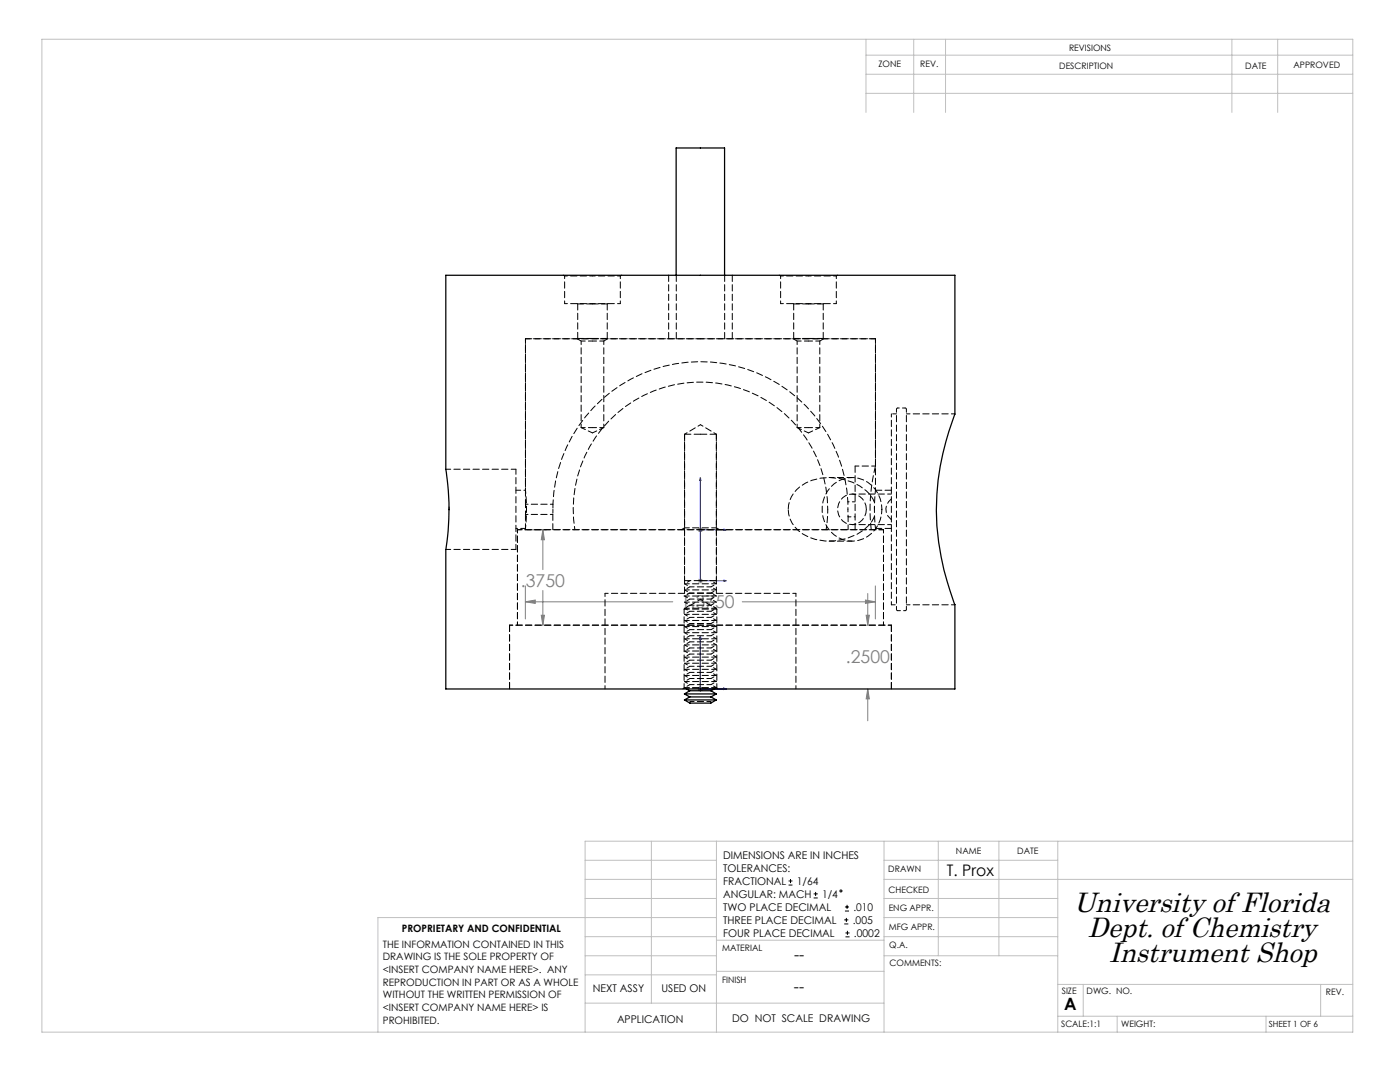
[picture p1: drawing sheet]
<svg xmlns="http://www.w3.org/2000/svg" width="279mm" height="216mm" viewBox="0 0 279 216" stroke-linecap="round" stroke-linejoin="round" font-family="sans-serif">
<g fill="none" stroke="#000" stroke-width=".2">
<path d="M157.4 176.6h.8M157.4 175.8h.8M157.8 175.4v.8M162.4 179.2h.8M162.4 178.4h.8M162.8 178v.8M168.5 184.4h.8M168.5 183.6h.8M168.6 181.8h.8M168.6 181h.8M168.7 186.9h.8M168.7 186.2h.8"/>
<path d="M168.9 183.2v.8M169.1 180.6v.8M169.1 185.7v.8"/>
<circle cx="167.8" cy="177.8" r=".21"/>
</g>
<path d="M139.8 95.3l.1 .5h-.3zM139.8 95.3v20.6h5.2M139.8 105.5l.1 .5h-.3zM139.8 105.7h5.2M144.5 105.6l.5 .1-.5 .1zM144.5 115.7l.5 .2-.5 .1zM139.8 127.1l.1 .5h-.3zM139.8 127.1v10.4h5.2M144.5 137.3l.5 .2-.5 .1z" fill="none" stroke="#00f" stroke-width=".2"/>
<g fill="none" stroke="#808080" stroke-width=".2">
<path d="M104.8 116.9v6.6M105.2 105.7h3.8M108.3 105.7l.4 2h-.7zM108.3 105.7v8M108.3 117.8v7M139.3 105.7h1M139.3 115.9h1M139.4 105.4l.7 .7M139.4 115.5l.7 .7M139.8 105.2v1M139.8 115.4v1M140.1 105.4l-.7 .7"/>
<path d="M140.1 115.5l-.7 .7M172.7 119.7l2 .4-2 .3zM173.2 118.4v6.4M174.7 116.9v6.6M104.8 120.1l2-.4v.7zM104.8 120.1h29.5M108 122.8h.7l-.4 2zM139.3 137.5h1M139.4 137.1l.7 .7M139.8 136.9v1.1M140.1 137.1l-.7 .7M148.1 120.1h26.6"/>
<path d="M172.9 122.8h.6l-.3 2zM173.2 137.5l.3 2h-.6zM173.2 137.5v6.3"/>
</g>
<g fill="none" stroke="#c0c0c0" stroke-width=".2">
<path d="M8.4 7.8h261.6v198.2h-261.6zM172.8 11h97.2M172.8 14.8h97.2M172.8 18.6h97.2M172.8 7.8v14.6M182.4 7.8v14.6M188.7 7.8v14.6M245.9 7.8v14.6M255 7.8v14.6M116.8 171.7h26.2M116.8 175.5h26.2M116.8 179.3h26.2"/>
<path d="M130 167.9v32.3M143 167.9v38.1M176.4 167.9v38.1M176.4 171.7h34.7M176.4 175.5h93.6M176.4 179.3h34.7M187.3 167.9v22.8M199.4 167.9v22.8M211.1 167.9v38.1M270 167.9h-153.2v38.1M116.8 190.7h26.2M116.8 186.9h26.2"/>
<path d="M116.8 194.5h26.2M143 193.8h33.4M143 187.6h33.4M143 183.1h-67.6v22.9M176.4 190.7h34.7M176.4 183.1h34.7M176.4 186.9h34.7M211.1 196.4h58.9M216.2 196.4v6.4M263.6 196.4v6.4M116.8 200.2h59.6M211.1 202.8h58.9"/>
<path d="M223 202.8v3.2M252.7 202.8v3.2"/>
</g>
<path d="M144.5 137.3l.5 .2-.5 .1zM139.8 127.1l.1 .5h-.3zM144.5 137.3l.5 .2-.5 .1zM139.8 127.1l.1 .5h-.3zM144.5 105.6l.5 .1-.5 .1zM139.8 95.3l.1 .5h-.3zM144.5 137.3l.5 .2-.5 .1zM139.8 127.1l.1 .5h-.3zM144.5 115.7l.5 .2-.5 .1zM139.8 105.5l.1 .5h-.3z" fill="#00f"/>
<path d="M108 122.8h.7l-.4 2zM108.3 105.7l.4 2h-.7zM173.2 137.5l.3 2h-.6zM172.9 122.8h.6l-.3 2zM172.7 119.7l2 .4-2 .3zM104.8 120.1l2-.4v.7z" fill="#808080"/>
<g fill="none" stroke="#000" stroke-width=".25">
<path d="M134.9 54.9v-25.4h9.7v25.4M136.6 139.7l1.1 .6h4.2l1-.6M136.6 139.7h6.3M136.6 138.5h6.3M136.6 138.5l1.1 .6M137 137.5l.7 .3M137.7 139.1h4.2M137.7 137.8h4.2M137.7 139.1l-1.1 .6M137.7 137.8l-1.1 .7M141.9 139.1l1 .6M141.9 137.8l1 .7"/>
<path d="M142.6 137.5l-.7 .3M142.9 138.5l-1 .6M190.5 120.6a50.8 50.8 0 0 1 .1-37.9v-27.8h-101.6v38.8a50.6 50.6 0 0 1 0 15.9v27.9h101.6v-16.9"/>
</g>
<g fill="none" stroke="#000" stroke-width=".2" stroke-dasharray="1.3 .6" stroke-dashoffset=".3">
<path d="M104.9 67.6h34.9M104.9 67.6v33M139.8 67.6h34.9M103 93.6v16M103 93.6h-14M116 85.3l2.2 1.1M118.2 86.4l2.3-1.1M136.6 86.6v29.3M159.1 85.3l2.2 1.1M161.3 86.4l2.3-1.1M170 95.3h-4.5M174.7 93v-25.4"/>
<path d="M89 109.6h14M136.6 118.9h6.4M136.6 117.7h6.4M136.6 116.5h6.4M143 105.3h-6.4M143 115.9v-29.3M165.5 108h4.5M169.3 105.7v-2.6M176.3 105.7h-73M136.6 120.1h6.4M136.6 131.1h6.4M136.6 132.3h6.4"/>
<path d="M136.6 129.9h6.4M136.6 128.7h6.4M136.6 122.6h6.4M136.6 133.6h6.4M136.6 121.4h6.4M136.6 123.8h6.4M136.6 134.8h6.4M136.6 126.2h6.4M136.6 127.5h6.4M136.6 137.2h6.4M136.6 125h6.4M136.6 136h6.4"/>
</g>
<g fill="none" stroke="#000" stroke-width=".2" stroke-dasharray="1.3 .6" stroke-dashoffset=".6">
<path d="M116 68v17.3M159.1 68v17.3M120.5 85.3v-17.3M163.6 85.3v-17.3M177.9 82.6v38.1M103.3 105.7v19M104.9 100.6v2M104.9 105.4l.2-3.8M105.1 101.6l-.2-3.8M120.7 118.4v19M136.6 118.9l1.1 .6M136.6 117.7l1.1 .6"/>
<path d="M136.6 116.5l1.1 .6M137.7 119.5l-1.1 .6M137.7 118.3l-1.1 .6M137.7 117.1l-1.1 .6M137.7 115.9l-1.1 .6M139.8 119.6l-3.3 1.9M141.9 119.5l1.1-.6M141.9 118.3l1.1-.6M141.9 117.1l1.1-.6M143 118.9l-1.1-.6M143 117.7l-1.1-.6M143 116.5l-1.1-.6"/>
<path d="M158.8 118.4h-38.1M165.2 101.6a25.4 25.4 0 0 0-27.4-25.3 25.4 25.4 0 0 0-23.1 29.4M174.7 105.4l-.2-3.7 .2-3.9M101.7 124.7h38.1M136.6 131.1l1.1 .6M136.6 132.3l1.1 .6M136.6 129.9l1.1 .6M136.6 122.6l1.1 .6M136.6 133.6l1.1 .6M136.6 121.4l1.1 .6M136.6 128.7l1.1 .6M136.6 123.8l1.1 .6"/>
<path d="M136.6 134.8l1.1 .6M136.6 126.2l1.1 .7M136.6 120.1l1.1 .7M136.6 125l1.1 .6M136.6 127.5l1.1 .6M136.6 136l1.1 .6M137.7 128.1l-1.1 .6M137.7 120.8l-1.1 .6M137.7 126.9l-1.1 .6M137.7 123.2l-1.1 .6M137.7 136.6l-1.1 .6M137.7 129.3l-1.1 .6"/>
<path d="M137.7 122l-1.1 .6M137.7 125.6l-1.1 .6M137.7 124.4l-1.1 .6M137.7 131.7l-1.1 .6M137.7 130.5l-1.1 .6M137.7 132.9l-1.1 .7M137.7 135.4l-1.1 .6M137.7 134.2l-1.1 .6M139.8 124.7h38.1M141.9 131.7l1.1-.6M141.9 132.9l1.1-.6M141.9 130.5l1.1-.6"/>
<path d="M141.9 123.2l1.1-.6M141.9 134.2l1.1-.6M141.9 122l1.1-.6M141.9 129.3l1.1-.6M141.9 124.4l1.1-.6M141.9 135.4l1.1-.6M141.9 126.9l1.1-.7M141.9 120.8l1.1-.7M141.9 125.6l1.1-.6M141.9 128.1l1.1-.6M141.9 136.6l1.1-.6M143 120.1l-1.1-.6"/>
<path d="M143 128.7l-1.1-.6M143 121.4l-1.1-.6M143 127.5l-1.1-.6M143 123.8l-1.1-.6M143 137.2l-1.1-.6M143 129.9l-1.1-.6M143 122.6l-1.1-.6M143 126.2l-1.1-.6M143 125l-1.1-.6M143 132.3l-1.1-.6M143 131.1l-1.1-.6M143 133.6l-1.1-.7"/>
<path d="M143 136l-1.1-.6M143 134.8l-1.1-.6M143.1 121.5l-3.3-1.9M158.8 137.4v-19M176.3 124.7v-19M177.9 124.7h-76.2"/>
</g>
<g fill="none" stroke="#000" stroke-width=".2" stroke-dasharray="1.3 .6" stroke-dashoffset=".5">
<path d="M115.2 67.6l.8 .5M116 68h2.2M118.2 68h2.3M120.5 68l.8-.4M158.3 67.6l.8 .5M159.1 68h2.2M161.3 68h2.3M163.6 68l.8-.4M116 85.3h2.2M118.2 85.3h2.3M159.1 85.3h2.2M161.3 85.3h2.3"/>
<path d="M174.7 93h-4M177.9 98.6h-7.9M178.9 82.6h-1M190.6 82.6h-9.7M103.3 105.7h36.5M110.3 100.6v1M110.3 101.6v1M139.8 105.7h36.5M164.9 105.7l.3-4.1M170 104.7h7.9M141.9 140h-4.2M177.9 120.7h1"/>
<path d="M180.9 120.7h9.7"/>
</g>
<path d="M143.1 137.3h-6.6M143.1 121.5h-6.6" fill="none" stroke="#000" stroke-width=".2" stroke-dasharray="1.3 .6" stroke-dashoffset=".2"/>
<path d="M136.6 86.6v18.7M143 105.3v-18.7M157.3 101.6a6.3 6.3 0 0 1 4.7-5.8 10.9 10.9 0 0 1 11.9 3.3l.6 1.2M172.9 101.6a2.88 2.88 0 0 0-3.1-3 2.88 2.88 0 0 0-2.6 3.4 2.86 2.86 0 0 0 3 2.7 2.86 2.86 0 0 0 2.7-3.1M174.5 103a6.5 6.5 0 0 1-3.4 3.6 10.7 10.7 0 0 1-11.7-.7 5.7 5.7 0 0 1-2.1-4.3" fill="none" stroke="#000" stroke-width=".2" stroke-dasharray="1.3 .6" stroke-dashoffset="-.1"/>
<g fill="none" stroke="#000" stroke-width=".2" stroke-dasharray="1.3 .6">
<path d="M112.4 54.9l.3 .2M123.8 55.1l.3-.2M133.4 54.9v12.7M135 54.9v12.7M155.5 54.9l.3 .2M166.9 55.1l.3-.2M115.2 60.6h.1M115.3 67.5l-.1 .1M115.3 60.6v6.9M121.2 60.6h.1M121.2 67.5v-6.9M121.3 67.6l-.1-.1"/>
<path d="M144.6 67.6v-12.7M146.1 67.6v-12.7M158.3 60.6h.1M158.4 67.5l-.1 .1M158.4 60.6v6.9M164.3 60.6h.1M164.3 67.5v-6.9M164.4 67.6l-.1-.1M174.7 67.6h-69.8M136.6 86.6h3.2M139.8 86.6h3.2M170.7 93v12.7"/>
<path d="M177.9 97.8h-3.2M179.2 81.4l-.3 .3M180.9 81.7l-.3-.3M89.6 101.2v.6M104.9 105.4v.3M105.1 101.4v.3M136.6 115.9h3.2M136.6 105.7v12.7M139.8 115.9h3.2M143 118.4v-12.7M173.9 105.7a35.3 35.3 0 0 1 .8-12.7M174.5 101.1v.5"/>
<path d="M174.7 105.4h3.2M174.7 105.7v-.3M101.7 124.7v12.7M136.5 137.3l-.2 .1M136.6 137.2l.4 .2M137.7 140v.3M142.6 137.4l.4-.2M143.3 137.4l-.2-.1M177.9 137.4v-12.7M178.9 121.6l.3 .2M180.6 121.8l.3-.2M141.9 140.3v-.3"/>
</g>
<g fill="none" stroke="#000" stroke-width=".2" stroke-dasharray="1.3 .6" stroke-dashoffset=".7">
<path d="M112.7 55.1h5.5M112.7 55.1v5.5M118.2 55.1h5.6M155.8 55.1h5.5M155.8 55.1v5.5M161.3 55.1h5.6M112.7 60.6h5.5M118.2 60.6h5.6M123.8 60.6v-5.5M155.8 60.6h5.5M161.3 60.6h5.6M166.9 60.6v-5.5"/>
<path d="M139.8 84.7l-3.2 1.9M143 86.6l-3.2-1.9M178.9 81.7v39.9M180.6 81.4h-1.4M180.9 81.7v39.9M169.2 100.1v1.5M169.2 101.6l.1 1.5M169.3 103.1h1.4M170.7 100.1h-1.5M179.2 121.8h1.4"/>
</g>
<path d="M115.3 60.6h2.9M115.3 67.5h2.9M118.2 60.6h3M118.2 67.5h3M158.4 60.6h2.9M158.4 67.5h2.9M161.3 60.6h3M161.3 67.5h3M104.9 102.6v3.1M110.3 102.6v3.1M177.9 103.7a2.52 2.52 0 0 1 0-4.2" fill="none" stroke="#000" stroke-width=".2" stroke-dasharray="1.3 .6" stroke-dashoffset=".1"/>
<g fill="none" stroke="#000" stroke-width=".2" stroke-dasharray="1.3 .6" stroke-dashoffset=".4">
<path d="M136.6 105.3l-.6 .4M141.9 119.5h-4.2M141.9 118.3h-4.2M141.9 117.1h-4.2M143.6 105.7l-.6-.4M169.2 100.1a29.5 29.5 0 0 0-29.6-27.9 29.5 29.5 0 0 0-29.3 28.4M176 101.6a5.9 5.9 0 0 0-4.1-6 5.9 5.9 0 0 0-6.8 2.5 6.4 6.4 0 0 0 5.2 9.9 6.2 6.2 0 0 0 5.7-6.4M136.5 121.5v15.8M141.9 131.7h-4.2M141.9 132.9h-4.2M141.9 130.5h-4.2M141.9 128.1h-4.2"/>
<path d="M141.9 123.2h-4.2M141.9 134.2h-4.2M141.9 120.8h-4.2M141.9 122h-4.2M141.9 129.3h-4.2M141.9 124.4h-4.2M141.9 135.4h-4.2M141.9 126.9h-4.2M141.9 125.6h-4.2M141.9 136.6h-4.2M143.1 137.3v-15.8"/>
</g>
<path d="M104.9 67.6v30.2M174.7 97.8v-30.2M104.9 102.6h5.4M110.3 100.6h-5.4" fill="none" stroke="#000" stroke-width=".2" stroke-dasharray="1.3 .6" stroke-dashoffset=".8"/>
<path d="M104.9 97.8h-1.9M103 105.4h1.9" fill="none" stroke="#000" stroke-width=".2" stroke-dasharray="1.3 .6" stroke-dashoffset="1"/>
<g font-size="5.6">
<text x="214.3" y="181.9">University of Florida</text>
<text x="217.1" y="187">Dept. of Chemistry</text>
<text x="221.3" y="192">Instrument Shop</text>
</g>
<g font-size="3.5" fill="#808080">
<text x="104" y="117">.3750</text>
<text x="135.9" y="121.4">1.3750</text>
<text x="168.8" y="132.3">.2500</text>
</g>
<text font-size="3.4" x="212.4" y="201.4">A</text>
<g font-size="3.2">
<text x="189" y="174.9">T. Prox</text>
<text x="158.5" y="191.5">--</text>
<text x="158.4" y="197.9">--</text>
</g>
<g font-size="2.1">
<text x="144.3" y="171.4">DIMENSIONS ARE IN INCHES</text>
<text x="144.3" y="174">TOLERANCES:</text>
<text x="144.3" y="179.2">ANGULAR: MACH</text>
<text x="144.3" y="176.6">FRACTIONAL</text>
<text x="159" y="176.6">1/64</text>
<text x="164.1" y="179.2">1/4</text>
<text x="144.3" y="184.3">THREE PLACE DECIMAL</text>
<text x="144.3" y="181.8">TWO PLACE DECIMAL</text>
<text x="170.2" y="184.3">.005</text>
<text x="170.3" y="181.8">.010</text>
<text x="144.3" y="186.9">FOUR PLACE DECIMAL</text>
<text x="170.4" y="186.9">.0002</text>
<text x="118.3" y="197.9">NEXT ASSY</text>
<text x="132" y="197.9">USED ON</text>
<text x="146.1" y="203.8">DO NOT SCALE DRAWING</text>
<text x="123.1" y="204">APPLICATION</text>
</g>
<g font-size="2">
<text x="76.4" y="189.1">THE INFORMATION CONTAINED IN THIS</text>
<text x="76.4" y="191.6">DRAWING IS THE SOLE PROPERTY OF</text>
<text x="80.2" y="186">PROPRIETARY AND CONFIDENTIAL</text>
<text x="76.4" y="194.2">&lt;INSERT COMPANY NAME HERE&gt;. ANY</text>
<text x="76.4" y="196.7">REPRODUCTION IN PART OR AS A WHOLE</text>
<text x="76.4" y="199.2">WITHOUT THE WRITTEN PERMISSION OF</text>
<text x="76.4" y="201.7">&lt;INSERT COMPANY NAME HERE&gt; IS</text>
<text x="76.4" y="204.3">PROHIBITED.</text>
</g>
<g font-size="1.8">
<text x="213.3" y="10.2">REVISIONS</text>
<text x="175.3" y="13.5">ZONE</text>
<text x="183.7" y="13.4">REV.</text>
<text x="211.4" y="13.8">DESCRIPTION</text>
<text x="248.5" y="13.7">DATE</text>
<text x="258.2" y="13.6">APPROVED</text>
<text x="190.8" y="170.3">NAME</text>
<text x="203" y="170.4">DATE</text>
<text x="177.3" y="174.1">DRAWN</text>
<text x="177.3" y="178.1">CHECKED</text>
<text x="177.4" y="181.7">ENG APPR.</text>
<text x="177.4" y="185.5">MFG APPR.</text>
<text x="144.1" y="189.8">MATERIAL</text>
<text x="177.5" y="189.3">Q.A.</text>
<text x="144.1" y="196.2">FINISH</text>
<text x="177.5" y="192.8">COMMENTS:</text>
<text x="211.9" y="198.3">SIZE</text>
<text x="216.9" y="198.4">DWG. NO.</text>
<text x="264.6" y="198.5">REV.</text>
<text x="211.8" y="204.9">SCALE:1:1</text>
<text x="223.7" y="205">WEIGHT:</text>
</g>
<text font-size="1.7" x="253.2" y="204.9">SHEET 1 OF 6</text>
</svg>
